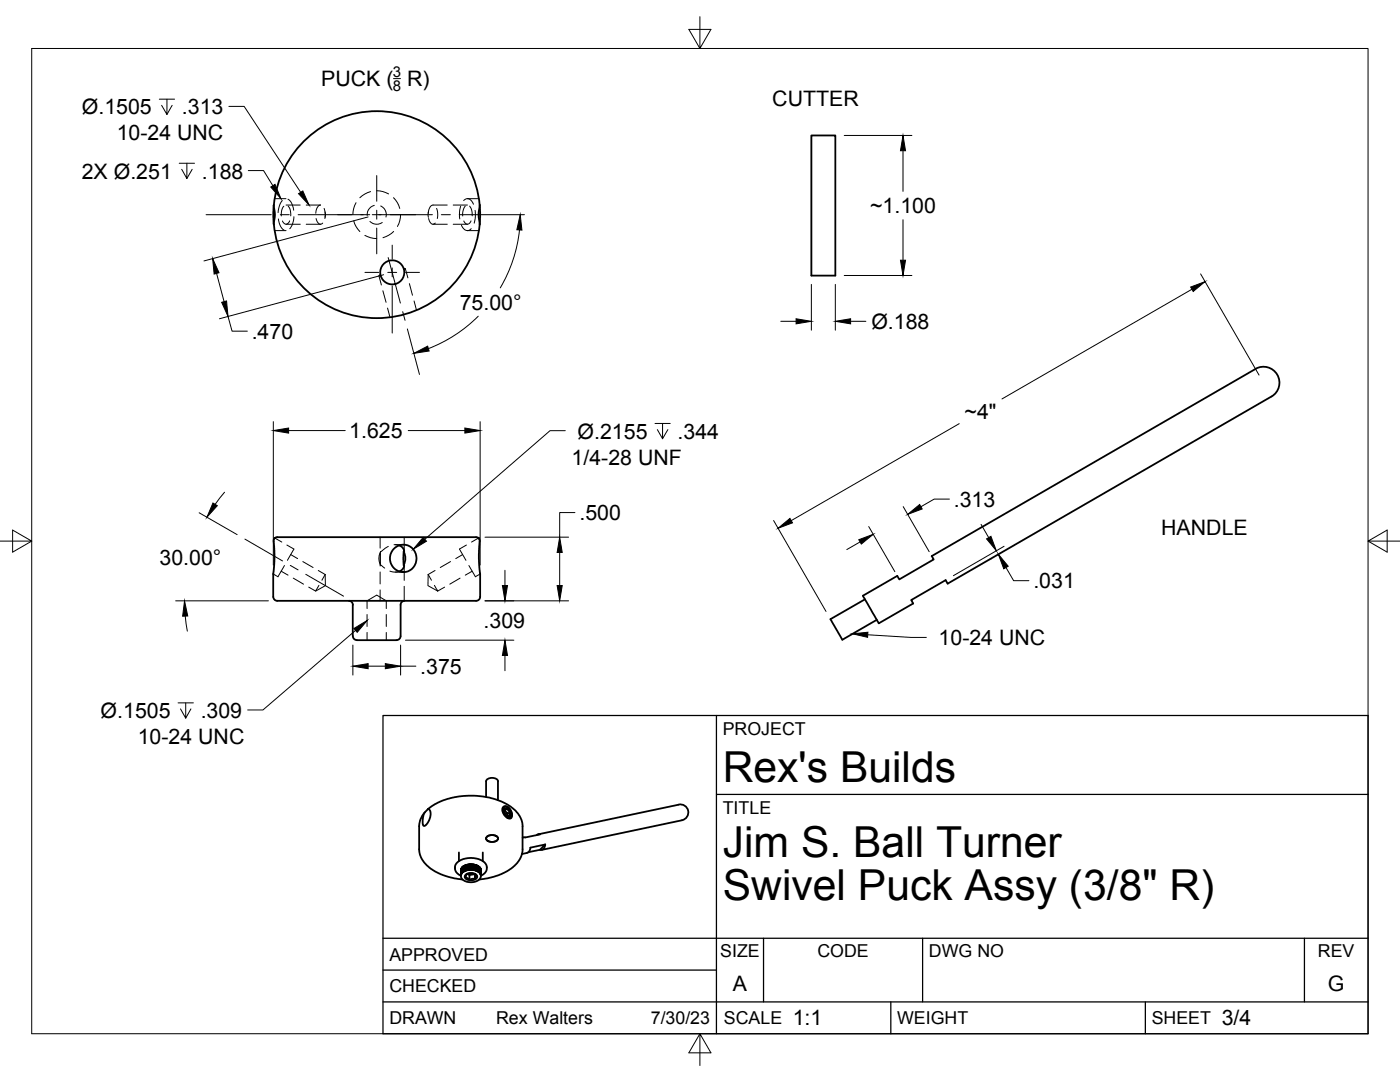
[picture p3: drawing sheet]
<svg xmlns="http://www.w3.org/2000/svg" width="279mm" height="216mm" viewBox="0 0 279 216" stroke-linecap="round" stroke-linejoin="round" font-family="sans-serif">
<!-- layer: Visible -->
<g fill="none" stroke="#000" stroke-width=".36">
<path d="M161.9 27h4.8v28h-4.8zM54.6 40.9l.3 1.8-.3 2.1zM54.7 40.9a20.6 20.6 0 0 1 20.5-18.7 20.6 20.6 0 0 1 20.5 18.7M54.7 44.8a20.6 20.6 0 0 0 20.5 18.7 20.6 20.6 0 0 0 20.5-18.7M95.7 40.9v3.9M95.7 40.9l-.2 1.8 .2 2.1M250.6 73.6a3.2 3.2 0 0 1 4.3 1.2 3.2 3.2 0 0 1-1.2 4.3l-64.6 37.4-.4-.7-6.9 3.9 .4 .7-6.8 4-.3-.5-2.9-5 6.9-4 .4 .7 6.8-4-.4-.6 64.7-37.4M69.6 119.9a.76 .76 0 0 1 .8 .8v6.2a1.34 1.34 0 0 0 1.8 .8h5.6a3 3 0 0 0 1.9-.2l.2-.6v-6.2a.79 .79 0 0 1 .8-.8M78.7 109.4l.9-.5 1.2-.2 1 .3 .7 .6 .5 1 .1 .9-.3 1.1-.6 .9-1 .6-.9 .1-1.1-.4-.7-.6-.5-.8-.2-1.2 .3-.9zM79.7 108.8l.8 .7 .2 .4-.1 .2M80.6 112.8l.1 .1-.3 .6-.7 .5M80.6 110.1v2.7"/>
<path d="M80.6 110.1l.3 1.3-.3 1.3M95 107.2h-39.8l-.4 .2-.2 .4 .2 3.7-.3 3v4.6a1.17 1.17 0 0 0 1.5 .8h39M95 107.2l.5 .2 .2 .4-.1 3.7 .2 3v4.6a.79 .79 0 0 1-.8 .8M172.6 119.6l-6.9 3.9 2.2 3.9 .2 .3 6.9-4M97 159v-3.1a1.38 1.38 0 0 1 2.4 0v3.8M84.8 162.1l-.9 1.4-.2 .9v5.5a6.6 6.6 0 0 0 4.7 4.7l2.2 .6 1.7 .3M84.9 162l.7-.6 .3 .5v.7l-.5 1.5-.5 .6-.3 .1-.2-.4-.1-.8 .3-1.1zM85.4 161.5l1.4-1.1 2.5-1 2.5-.5 3.3-.1 2.7 .4 2.3 .8 1.8 1 .9 .6 .7 .9a3.9 3.9 0 0 1 .8 2.4l-.1 5.1a6.7 6.7 0 0 1-4.6 4.6l-2.2 .6-1.7 .3M91.6 170.1v1.7M92 173.4l.1 1.8 .6 .6 1.1 .2 1.1-.1 .9-.5 .2-.5v-1.5M92 174.8l-1-.9-.2-.4 .1-.9 .4-.6 .6-.4 1.8-.4 1.9 .3 .8 .3 .6 .6 .2 .6-.2 .8-.3 .5-.7 .5M92 174.6v.1"/>
<path d="M92 173.6h.1M92 174.4v.2M92 173.4v1.3M92.1 173.3l-.1 1.2M92.1 174.2v.2M92.1 174.3v.1M92.1 173.3v.1M92.1 173.2v1.1M92.2 173.2v1.1M92.2 174h.1M92.2 173.2h.1M92.2 173.1v1.1z"/>
<path d="M92.3 173.1v1M92.3 173.8v.1M92.3 173.1h.1M92.3 174.1h.1M92.4 172.9v1.1zM92.4 172.9v1.1M92.4 173.7h.1M92.4 173h.1M92.5 172.8v1.1M92.6 172.8v1.1M92.6 173.6h.1M92.6 172.9h.1"/>
<path d="M92.6 173.9h.1M92.6 172.8h.1M92.7 172.7v1.1zM92.7 172.7v1.1M92.8 173.5h.1M92.8 172.8h.1M92.8 174.7a1.54 1.54 0 0 1 2.4 .2 1.45 1.45 0 0 1-2.5 0zM92.9 172.7v1.1zM93 172.6v1.1M93 173.4h.1M93 172.7h.1M93 173.7h-.1"/>
<path d="M93 172.6h-.1M93.1 174.4l.7-.2 .8 .2a.35 .35 0 0 1 .4 .5 .49 .49 0 0 1-.3 .5 .49 .49 0 0 1-.5 0 1.46 1.46 0 0 1-1.3-.4zM93.1 172.6v1.1M93.2 172.6v1.1M93.2 173.4h.1M93.2 172.6h.1M93.3 174.4l.4 .2 1-.2M93.4 172.5v1.1zM93.5 172.5v1.1M93.5 173.3h-.1M93.5 172.6h-.1M93.5 173.6h-.1"/>
<path d="M93.5 172.5h-.1M93.6 172.5v1.1zM93.7 174.6v.9M93.7 172.5v1.1M93.7 173.3h-.1M93.7 172.5h-.1M93.7 173.6h-.1M93.9 172.5v1.1zM94 172.5v1.1M94 173.3h-.1M94 172.5h-.1M94 173.5h-.1"/>
<path d="M94.1 172.5v1.1M94.1 173.5l.1 .1M94.1 172.5h.1M94.1 173.3h.1M94.2 172.6v1M94.4 172.5v1.1M94.4 173.6h.1M94.4 172.5h.1M94.4 172.6l.1-.1v1.1l-.1-.3M94.6 173.3h.1M94.7 173.4v.3M94.7 172.6h-.1"/>
<path d="M94.7 172.6v1.1M94.7 172.5h-.1l.1 1.1M94.8 174.5v.8M94.8 173.4h.1M94.8 172.6l.1 .1M94.9 172.7v1M94.9 172.6h-.1l.1 1.1M95.1 172.7v1.1M95.1 172.6v.1M95.1 173.5h.1M95.1 172.7v1M95.1 172.7h.1"/>
<path d="M95.3 173.5v.1M95.3 172.8h.1M95.3 172.8v1.1M95.5 173.6v.1M95.5 173.7v.3M95.5 172.9h.1M95.5 172.9v1.1M95.6 174l.1 .1M95.6 173h.1M95.6 173.8l.1 .3M95.7 173l-.1 .1M95.7 173v1.1"/>
<path d="M95.7 173l-.1 1.1M95.7 173.1v1.1M95.7 174.1l.1 .1M95.7 173.1h.1M95.7 173.2l.1 1-.1-.3M95.7 173.2h.1M95.8 174.1l.1 .2M95.8 174.3h.1M95.8 173.2l.1 1.1M95.8 174h.1M95.9 173.4l.1 1.2M95.9 173.4h.1"/>
<path d="M95.9 173.4v1.1v-.2M96 173.5h.1M96.4 170.1v1.7M97 167.3h.1M97.1 167.1a1.47 1.47 0 0 1 2.3 .2 1.38 1.38 0 0 1-2.4 0zM99.4 167.3h.1M100.4 161.1l.5-.3 .8 .6 .5 1.1v.5l-.2 .3-.7-.1-.7-.6-.4-.9zM100.6 161.7l.7 .7v.4l.2 .1a.24 .24 0 0 0 .3-.1 .24 .24 0 0 0-.1-.3l.1-.5-.5 .4M100.7 161a1.41 1.41 0 0 1 1.2 2.2 1.41 1.41 0 0 1-1.2-2.2zM100.7 161.4l-.1 .4M100.7 161.4h.2a.31 .31 0 0 1 .4 0 .31 .31 0 0 1 .1 .3l.4 .3M101.2 161l.1 .1"/>
<path d="M101.3 161.3l-.6 .4M101.3 161.3l.6 .7a.56 .56 0 0 1-.4 .9l-.6-.5-.3-.6 .1-.4M101.3 161.3h-.4l-.2 .1M102.2 162.6v.1M104.8 167.1h-.5M105.9 169.1a1.1 1.1 0 0 1-.8 1.1l-.9 .2M107.8 166.5l-.7 .1M107.8 166.5l-3 .6M108.8 168.5l-1 1.1-2.4 .5M108.8 168.5l-3 .6M108.8 168.5a.97 .97 0 0 1-1 1.1M135.4 160.6l-28 5.9"/>
<path d="M135.4 160.5a1.6 1.6 0 0 1 1.9 1.3 1.6 1.6 0 0 1-1.2 1.9M136.1 163.7l-28 5.9"/>
<circle cx="78.3" cy="54.3" r="2.4"/>
</g>
<!-- layer: Hidden -->
<g fill="none" stroke="#000" stroke-width=".2">
<path d="M54.8 39.6h2.3M57.5 39.8a2.8 2.8 0 0 1 1.1 2.2M74 38.2l-1.2 .5-1 .8M75.2 38.1a5 5 0 0 1 2.4 .6M78.5 39.5a4.7 4.7 0 0 1 1.3 2.1M93.3 39.6h2.3M54.8 46h2.3M55.6 43.7l.4 1.5 .7 .7M56.3 40l-.5 1-.3 1.4M56.6 41.1l-.4 .8-.1 1.2M57.1 44.7h2.8M57.1 40.9h2.8"/>
<path d="M57.5 41.1l.4 .7 .1 1.3M57.8 44.1a.72 .72 0 0 1-.7 .6 .72 .72 0 0 1-.7-.6M58.7 43.2l-.4 1.6-.5 .8M61.1 40.9h2.9a1.44 1.44 0 0 0-1 1.7M61.1 44.7h2.9M63.1 43.6a.98 .98 0 0 0 1.1 1.1l.2-.2M64.7 41.6l.2 1.1-.1 .9M64.9 42.3v1.1M70.6 44.1a4.7 4.7 0 0 0 1.2 2.1M71.1 40.4a5 5 0 0 0-.7 2.4M72.8 47a5 5 0 0 0 2.4 .6M73.8 44.2a1.91 1.91 0 0 0 2.5 .2"/>
<path d="M74.7 41a1.91 1.91 0 0 0-1.4 2M75.6 55.1l.5 1.8M75.9 54.7l-.3 .4M75.9 54.9l-.3 .2M76 41.1a1.86 1.86 0 0 1 1 2.2M76.4 58l.6 2.3M78.5 46.2l-.9 .7-1.2 .5M79.9 42.8a4.8 4.8 0 0 1-.6 2.4M80.5 53.5l.4 .1M80.9 53.6l-.3 .1M80.9 53.6l.5 1.9M81.7 56.6l.6 2.3"/>
<path d="M85.5 42.3v1.1M85.5 43.6a.97 .97 0 0 0 1.2 1.1l.2-.2M86.4 44.7h2.9M87.1 41.6l.2 .8v1.2M89.3 40.9h-2.9a1.39 1.39 0 0 0-.9 1.7M90.4 44.7h2.9M90.4 40.9h2.9M91.9 41.1l-.2 1.1 .1 1.5M92.1 44.9a1.15 1.15 0 0 0 .7 1 1.15 1.15 0 0 0 1.2-.3M92.5 40a1.03 1.03 0 0 1 1.1-.3 1.03 1.03 0 0 1 .7 .7l.2 .3M92.8 41.1l-.4 1.1v.9M93.3 46h2.3"/>
<path d="M93.7 41.1l.4 .7 .1 1.3M94 44.1a.72 .72 0 0 1-.7 .6 .72 .72 0 0 1-.7-.6M94.8 42l.1 1.2-.3 1.3M77.3 61.5l.5 1.8M82.6 60l.5 1.9M54.8 107.4l1.4 .8M56.1 114l1.4 .8M56.8 112.8l-1.3 2.3-1-.6M57.3 108.8l1.4 .8-1.3 2.2M58 110.7l1.4 .8M58.5 115.4l2.1 1.2M60.4 112.1l2.1 1.1"/>
<path d="M63.5 113.8l1.4 .8M63.6 116.8l-.6 1.1M64.9 114.6l-.7 1.2M64.9 114.6v2.3l-1.9 1-1.4-.7M75.9 107.2v2.2M75.9 110.6v2.3M75.9 114.1v2.4M75.9 117.7v2.2M75.9 110.1v2.7M75.9 112.8l.9 .6M75.9 110.1a2.79 2.79 0 0 0 0 2.7M77.5 109l-1.6 1.1"/>
<path d="M77.8 114l.8 .2 1.1-.2M78.6 108.7l1.1 .1M78.9 114.2h1.6M78.9 108.7h1.6M80.7 107.2v2.8M80.7 112.9v2.9M80.7 117v2.9M85.4 114.6l.7 1.2M85.4 114.6v2.3l2 1M86.7 116.8l.7 1.1M86.8 113.8l-1.4 .8M88.7 117.2l-1.3 .7"/>
<path d="M89.9 112.1l-2 1.1M91.8 115.4l-2 1.2M92.3 110.7l-1.3 .8M93.1 108.8l-1.4 .8 1.3 2.2M93.6 112.8l1.3 2.3 .9-.6M94.2 114l-1.3 .8M95.5 107.4l-1.4 .8M73.3 121.4v-1.5l1.9-1.2 1.9 1.2v1.5M73.3 122.6v2.4M73.3 126.2v1.5M77.1 122.6v2.4M77.1 126.2v1.5"/>
</g>
<!-- layer: Visible -->
<g fill="#000">
<circle cx="92" cy="173.6" r=".18"/>
<circle cx="95.9" cy="173.5" r=".18"/>
</g>
<!-- layer: Border -->
<path d="M6.3 9.7h266.7v196.6h-266.7zM139.7 3.3v6.4l2.2-3.8h-4.4l2.2 3.8M0 108h6.3l-3.8-2.2v4.4l3.8-2.2M273 108l3.8 2.2v-4.4l-3.8 2.2h6.4M139.7 206.3l-2.2 3.8h4.4l-2.2-3.8v6.3" fill="none" stroke="#000" stroke-width=".2"/>
<!-- layer: Titleblock -->
<path d="M76.4 142.8h196.6v63.5h-196.6zM143 158.5h130M143 142.8v63.5M76.4 199.9h196.6M76.4 193.6h66.6M76.4 187.2h196.6M152.4 187.2v12.7M177.8 199.9v6.4M184.1 187.2v12.7M228.6 199.9v6.4M260.3 187.2v12.7" fill="none" stroke="#000" stroke-width=".25"/>
<!-- layer: Smart Centers -->
<g fill="none" stroke="#000" stroke-width=".2">
<path d="M75.2 35v5.2M41.1 42.8h13M55.9 42.8h1.8M59.5 42.8h14.3M72.8 54.4h2.8M74.3 42.8h12M75.2 42v1.7M75.2 45.5v5.2M77.4 54.4h1.8M77.5 51.4l2.4 9.1M78.3 48.9v2.8M78.3 53.5v1.7"/>
<path d="M78.3 57v9.5M80.9 54.4h2.8M88.1 42.8h1.8M91.7 42.8h13M80.4 62.2l.4 1.7M81.3 65.6l2.4 9.1M48.9 107.6l7.5 4.3M57.9 112.8l1.6 .9M61 114.6l7.6 4.4"/>
</g>
<!-- layer: FD_Dimensions -->
<g fill="none" stroke="#000" stroke-width=".2">
<path d="M168.5 27h13.5M180.2 30.1v8.1M43.2 54.5l1.5 5.7M73.5 43.3l-32.8 8.8M76.6 54.8l-32.8 8.8M103.7 45.9a28.6 28.6 0 0 1-3.9 11.5M161.9 56.7v9.2M166.7 56.7v9.2M168.5 55h13.5M180.2 43.8v8.1M237.9 57.7l-37.9 21.9M239.6 54.7l11.7 20.1"/>
<path d="M45.5 63.1l.8 3h3.1M95.4 63.1a28.6 28.6 0 0 1-9.9 6.5M155.8 64.1h3.1M169.8 64.1h3M44.8 98.2l-1.9 2.4M54.5 84.1v28.7M57.6 85.9h11.3M81.5 85.9h11.3M95.8 84.1v28.7M189.5 99.6h-3.1l-2.6 1.5M191.4 84.5l-33.5 19.4M35.1 119.9h18.5"/>
<path d="M39.8 102.3l7.5 4.4M96.8 119.9h16.7M96.8 107.2h16.7M100.8 113.8v3M111.7 110.2v6.6M114.7 102.3h-3v4.9M154.4 103.9l10.4 18.1M171.6 108.1l-2.6 1.6M173.4 105.1l5.2 9M180.3 101.1l5.1 9M195.8 104.6l1.5 2.7M197.7 111.5h.1"/>
<path d="M200.4 109l-10.1 5.9M200.8 113.2l1.5 2.7h3M37 122.9l.4 3M70.4 128.7v6M73.5 132.9h3.4M79.9 128.7v6M79.9 132.9h3.1M80.9 127.7h21.7M100.8 130.8v3"/>
</g>
<g fill="#000" stroke="#000" stroke-width=".2">
<path d="M180.2 27l.5 3.1h-1zM42.4 51.6l1.3 2.8-1 .3zM103.8 42.8l.4 3.1-1.1-.1zM179.7 51.9h1l-.5 3.1zM237.6 57.3l2.9-1.1-2.4 2zM44.2 60.3l1-.3 .3 3.1zM82.6 70.5l2.7-1.4 .3 .9zM158.9 63.6l3 .5-3 .5zM166.7 64.1l3.1-.5v1zM54.5 85.9l3.1-.5v1zM92.8 85.4l3 .5-3 .5zM42.5 100.4l.9 .5-2.1 2.3z"/>
<path d="M100.3 116.8h1l-.5 3.1zM111.2 116.8h1l-.5 3.1zM111.7 107.2l.5 3h-1zM155.3 105.4l2.3-2 .6 .9zM171.4 107.7l2.9-1.1-2.4 2zM181.1 102.6l2.4-1.9 .5 .9zM196.9 107.5l.9-.5 1 2.9zM199.2 110.6l2 2.4-.9 .5zM36.8 119.9l.7 3-1.1 .1zM70.4 132.9l3.1-.5v1zM76.9 132.4l3 .5-3 .5zM100.8 127.7l.5 3.1h-1z"/>
</g>
<!-- layer: Hole Notes -->
<path d="M54 37.3l.9-.5 1.2 2.8zM59.6 38.7l.8-.6 1.3 2.8zM84.5 107.2l.6 .8-2.6 1.6zM70.6 125.4l2.7-1.6-2 2.4zM170.1 126.5l3.1-.3-.1 1z" fill="#000" stroke="#000" stroke-width=".2"/>
<g fill="none" stroke="#000" stroke-width=".2">
<path d="M31.8 19.8h3M33.3 19.8v3l-1-1.8M34.4 21l-1.1 1.8M35.8 32.6h3M37.3 32.6v3l-1-1.8M38.4 33.8l-1.1 1.8M45.7 21.2h3l11.3 17.2M49.6 34h3l1.9 3.1M112.8 85.9h-3l-25 21.7M130.7 84.5h3.1M132.2 84.5v3l-1-1.8M133.3 85.7l-1.1 1.8"/>
<path d="M71 125.8l-18.5 15.9h-3.1M173.2 126.7l8.6 .5h3.1M35.5 140.3h3.1M37.1 140.3v3l-1.1-1.8M38.1 141.5l-1 1.8"/>
</g>
<!-- layer: Notes -->
<path d="M78.5 15.7h1.4" fill="none" stroke="#000" stroke-width=".2"/>
<g font-size="8.5">
<text x="144.3" y="156">Rex's Builds</text>
<text x="144.3" y="171">Jim S. Ball Turner</text>
<text x="144.3" y="179.6">Swivel Puck Assy (3/8&quot; R)</text>
</g>
<g font-size="4.3">
<text x="64.1" y="17.2">PUCK ( R)</text>
<text x="16.3" y="22.8">Ø.1505</text>
<text x="36.3" y="22.8">.313</text>
<text x="154.1" y="21.1">CUTTER</text>
<text x="23.3" y="28">10-24 UNC</text>
<text x="16.3" y="35.6">2X Ø.251</text>
<text x="40.3" y="35.6">.188</text>
<text x="173.7" y="42.5">~1.100</text>
<text x="91.8" y="61.8">75.00°</text>
<text x="173.9" y="65.6">Ø.188</text>
<text x="50.2" y="67.6">.470</text>
<text x="192.5" y="83.6">~4&quot;</text>
<text x="69.7" y="87.4">1.625</text>
<text x="115.3" y="87.5">Ø.2155</text>
<text x="135.2" y="87.5">.344</text>
<text x="114.1" y="92.7">1/4-28 UNF</text>
<text x="190.4" y="101.1">.313</text>
<text x="115.6" y="103.8">.500</text>
<text x="231.8" y="106.8">HANDLE</text>
<text x="31.8" y="112.8">30.00°</text>
<text x="206.2" y="117.4">.031</text>
<text x="96.5" y="125.3">.309</text>
<text x="187.3" y="128.7">10-24 UNC</text>
<text x="83.9" y="134.4">.375</text>
<text x="20.1" y="143.3">Ø.1505</text>
<text x="40" y="143.3">.309</text>
<text x="27.5" y="148.4">10-24 UNC</text>
<text x="146.3" y="197.7">A</text>
<text x="265" y="197.7">G</text>
<text x="158.2" y="204.6">1:1</text>
<text x="243.8" y="204.6">3/4</text>
</g>
<g font-size="3.5">
<text x="144.3" y="146.6">PROJECT</text>
<text x="144.3" y="162.3">TITLE</text>
<text x="77.7" y="191.7">APPROVED</text>
<text x="143.7" y="191">SIZE</text>
<text x="163.1" y="191">CODE</text>
<text x="185.4" y="191">DWG NO</text>
<text x="263" y="191">REV</text>
<text x="77.7" y="198">CHECKED</text>
<text x="77.7" y="204.4">DRAWN</text>
<text x="99" y="204.4">Rex Walters</text>
<text x="129.9" y="204.4">7/30/23</text>
<text x="144.5" y="204.4">SCALE</text>
<text x="179" y="204.4">WEIGHT</text>
<text x="229.8" y="204.4">SHEET</text>
</g>
<g font-size="3">
<text x="78.4" y="15.3">3</text>
<text x="78.4" y="18.2">8</text>
</g>
</svg>
